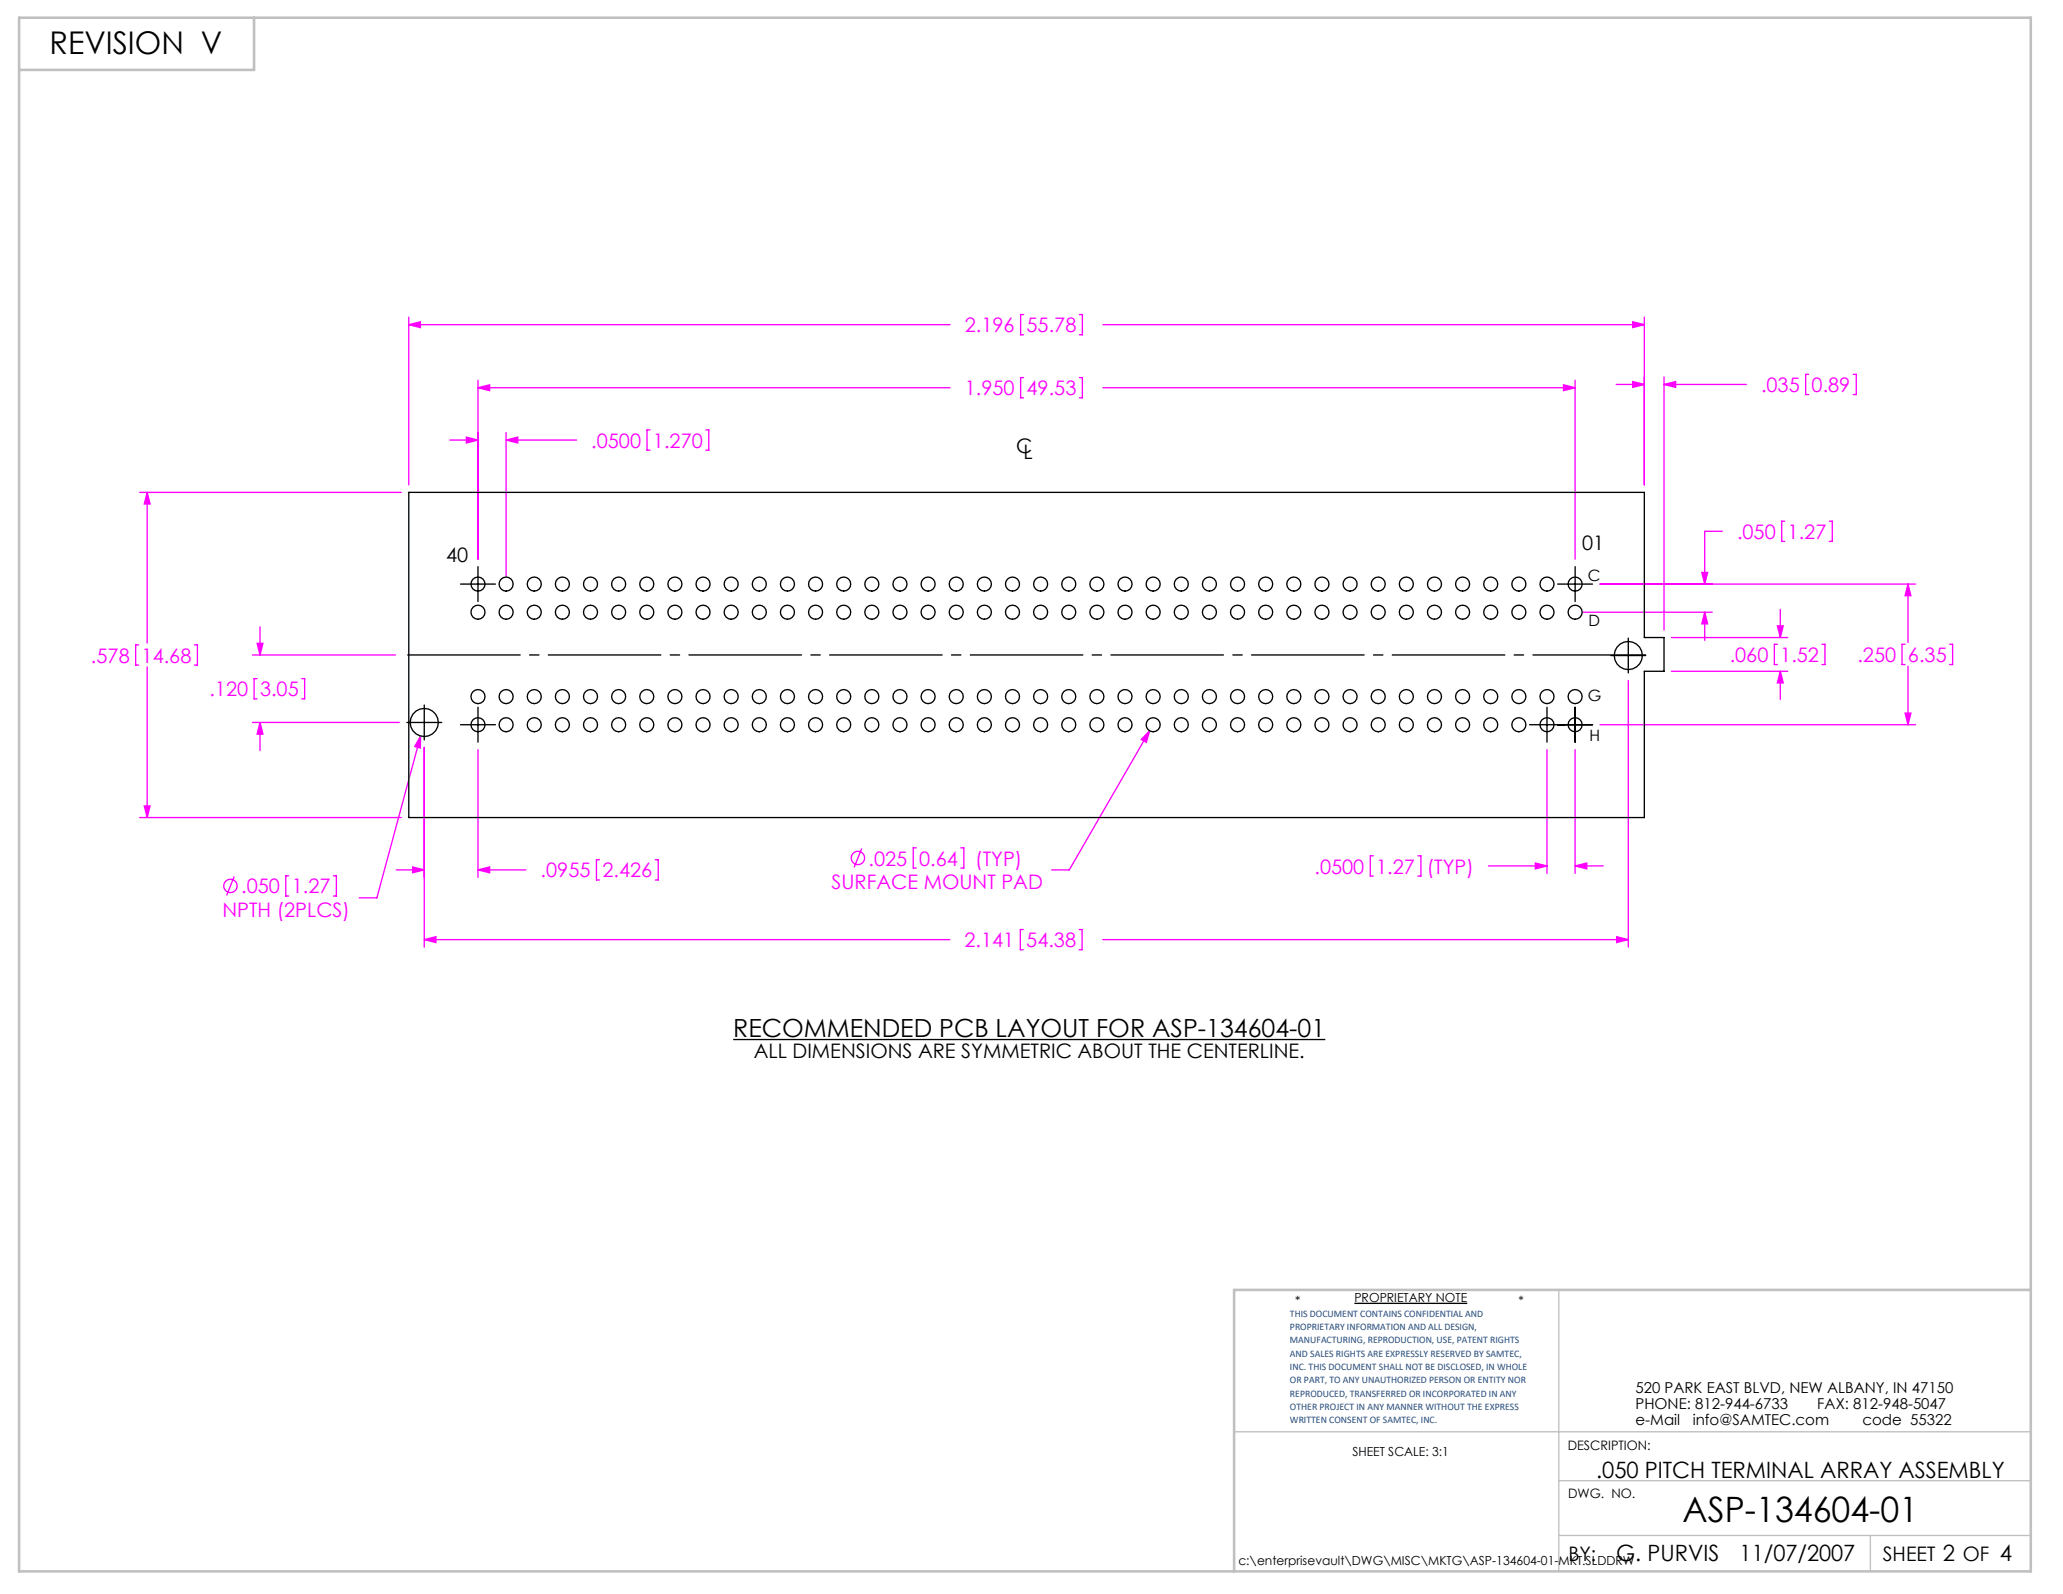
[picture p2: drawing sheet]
<svg xmlns="http://www.w3.org/2000/svg" width="279mm" height="216mm" viewBox="0 0 279 216" stroke-linecap="round" stroke-linejoin="round" font-family="sans-serif">
<g fill="none" stroke="#000" stroke-width=".18">
<path d="M62.4 79.1h4.7M64.7 76.7v4.8M211 79.1h4.7M213.3 76.7v4.8M55.1 97.9h4.7M57.5 95.5v4.7M62.4 98.2h4.7M64.7 95.8v4.7M207.2 98.2h8.5M209.5 95.8v4.7M213.3 95.8v4.7M218.2 88.8h4.7"/>
<path d="M220.5 86.4v4.8M99.3 140.8h80.2M183.4 176.5h15.3"/>
</g>
<path d="M211.1 174.7v38.1M167.1 193.9h107.9M211.1 208h63.9M211.1 200.6h63.9M253.3 208v4.8" fill="none" stroke="#c0c0c0" stroke-width=".18"/>
<path d="M2.6 2.4h272.4v210.4h-272.4zM34.4 2.4v7.1h-31.8M275 174.7h-107.9v38.1" fill="none" stroke="#c0c0c0" stroke-width=".35"/>
<g fill="none" stroke="#f0f" stroke-width=".18">
<path d="M55.4 43v22.7M55.4 44h73.3M55.4 44l1.5-.4v.8zM60.9 59.6h3.8M63.2 59.2l1.5 .4-1.5 .4zM64.7 51.5v24.2M64.7 52.5h64M64.7 52.5l1.6-.4v.8zM68.5 58.6v19.5M68.5 59.6h9.6M68.5 59.6l1.6-.4v.8zM88 58.2h-.4v2.8h.4"/>
<path d="M95.6 58.2h.4v2.8h-.4M138.6 42.6h-.4v2.7h.4M138.6 51.1h-.4v2.8h.4M146.2 42.6h.4v2.7h-.4M146.2 51.1h.4v2.8h-.4M149.4 44h73.3M149.4 52.5h63.9M211.8 52.1l1.5 .4-1.5 .4zM213.3 51.5v24.2M218.9 52.1h3.8M221.1 43.6l1.6 .4-1.6 .4zM221.1 51.7l1.6 .4-1.6 .4z"/>
<path d="M222.7 43v22.7M225.4 51.1v34.2M225.4 52.1h11.1M225.4 52.1l1.5-.4v.8zM245 50.7h-.4v2.7h.4M251 50.7h.4v2.7h-.4M18.9 66.7h35.4M19.9 66.7v20.4M19.9 66.7l.4 1.6h-.8zM216.7 79.1h42.7M230.5 77.5h.8l-.4 1.6zM233.3 72h-2.4v7.1"/>
<path d="M241.7 70.6h-.4v2.7h.4M247.8 70.6h.4v2.7h-.4M258.4 79.1l.4 1.6h-.8zM258.4 79.1v7.9M18.8 87.3h-.4v2.8h.4M19.9 90.3v20.4M26.3 87.3h.4v2.8h-.4M34.2 88.7h19.4M34.2 97.9h19.9M34.8 91.9h-.4v2.8h.4M34.8 87.1h.8l-.4 1.6zM35.2 84.9v3.8"/>
<path d="M35.2 97.9v3.8M35.2 97.9l.4 1.5h-.8zM40.9 91.9h.4v2.8h-.4M57 99.7l-6 21.9h-2.3M57 99.7l-.1 1.6-.7-.2zM155.7 99l-10.9 18.8h-2.4M155.7 99l-.4 1.5-.7-.3zM214.3 82.9h17.6M216.7 98.2h42.7M220.5 92.2v36.1M226.4 90.9h15.7M226.4 86.4h15.7"/>
<path d="M230.9 82.9v3.8M230.9 82.9l.4 1.6h-.8zM240.7 87.3h-.4v2.7h.4M240.7 84.8h.8l-.4 1.6zM241.1 82.5v3.9M241.1 90.9v3.8M241.1 90.9l.4 1.6h-.8zM246.8 87.3h.4v2.7h-.4M258 87.3h-.4v2.7h.4M258 96.6h.8l-.4 1.6zM258.4 90.2v8M264 87.3h.5v2.7h-.5"/>
<path d="M18.9 110.7h35.4M19.5 109.2h.8l-.4 1.5zM31.7 118.7l-1 2.6M39.1 118.6h-.4v2.8h.4M45.2 118.6h.4v2.8h-.4M53.6 117.8h3.9M55.9 117.4l1.6 .4-1.6 .4zM57.5 101.2v27.1M64.7 117.8h6.5M64.7 101.5v17.3M64.7 117.8l1.6-.4v.8zM81.2 116.5h-.4v2.7h.4"/>
<path d="M88.7 116.5h.4v2.7h-.4M116.7 114.9l-1 2.6M124.1 114.8h-.4v2.8h.4M130.1 114.8h.4v2.8h-.4M186 115.9h-.4v2.8h.4M192 115.9h.4v2.8h-.4M201.6 117.3h7.9M207.9 116.9l1.6 .4-1.6 .4zM209.5 101.5v16.8M213.3 101.5v16.8M213.3 117.3h3.8M213.3 117.3l1.6-.4v.8z"/>
<path d="M57.5 127.3h71.1M57.5 127.3l1.5-.4v.8zM138.6 125.9h-.4v2.7h.4M146.1 125.9h.5v2.7h-.5M149.3 127.3h71.2M219 126.9l1.5 .4-1.5 .4z"/>
<circle cx="31.2" cy="120" r=".9"/>
<circle cx="116.2" cy="116.2" r=".9"/>
</g>
<path d="M54.6 88.7h168.9" fill="none" stroke="#000" stroke-width=".18" stroke-dasharray="15.2 1.3 1.3 1.3" stroke-dashoffset="-.6"/>
<path d="M55.4 44l1.5-.4v.8zM221.1 43.6l1.6 .4-1.6 .4zM219 126.9l1.5 .4-1.5 .4zM57.5 127.3l1.5-.4v.8zM213.3 117.3l1.6-.4v.8zM207.9 116.9l1.6 .4-1.6 .4zM57 99.7l-.8 1.4 .7 .2zM155.7 99l-1.1 1.2 .7 .3zM34.8 87.1h.8l-.4 1.6zM35.2 97.9l.4 1.5h-.8zM258.4 79.1l.4 1.6h-.8zM258 96.6h.8l-.4 1.6zM241.1 90.9l.4 1.6h-.8zM240.7 84.8h.8l-.4 1.6zM221.1 51.7l1.6 .4-1.6 .4zM225.4 52.1l1.5-.4v.8zM19.5 109.2h.8l-.4 1.5zM19.9 66.7l.4 1.6h-.8zM63.2 59.2l1.5 .4-1.5 .4zM68.5 59.6l1.6-.4v.8zM211.8 52.1l1.5 .4-1.5 .4zM64.7 52.5l1.6-.4v.8zM64.7 117.8l1.6-.4v.8zM55.9 117.4l1.6 .4-1.6 .4zM230.5 77.5h.8l-.4 1.6zM230.9 82.9l.4 1.6h-.8z" fill="#f0f"/>
<g fill="none" stroke="#000" stroke-width=".18">
<path d="M55.4 66.7h167.3v19.7h2.7v4.5h-2.7v19.8h-167.3z"/>
<circle cx="64.7" cy="79.1" r=".95"/>
<circle cx="68.5" cy="79.1" r=".95"/>
<circle cx="72.4" cy="79.1" r=".95"/>
<circle cx="76.2" cy="79.1" r=".95"/>
<circle cx="80" cy="79.1" r=".95"/>
<circle cx="83.8" cy="79.1" r=".95"/>
<circle cx="87.6" cy="79.1" r=".95"/>
<circle cx="91.4" cy="79.1" r=".95"/>
<circle cx="95.2" cy="79.1" r=".95"/>
<circle cx="99" cy="79.1" r=".95"/>
<circle cx="102.8" cy="79.1" r=".95"/>
<circle cx="106.6" cy="79.1" r=".95"/>
<circle cx="110.5" cy="79.1" r=".95"/>
<circle cx="114.3" cy="79.1" r=".95"/>
<circle cx="118.1" cy="79.1" r=".95"/>
<circle cx="121.9" cy="79.1" r=".95"/>
<circle cx="125.7" cy="79.1" r=".95"/>
<circle cx="129.5" cy="79.1" r=".95"/>
<circle cx="133.3" cy="79.1" r=".95"/>
<circle cx="137.1" cy="79.1" r=".95"/>
<circle cx="140.9" cy="79.1" r=".95"/>
<circle cx="144.7" cy="79.1" r=".95"/>
<circle cx="148.6" cy="79.1" r=".95"/>
<circle cx="152.4" cy="79.1" r=".95"/>
<circle cx="156.2" cy="79.1" r=".95"/>
<circle cx="160" cy="79.1" r=".95"/>
<circle cx="163.8" cy="79.1" r=".95"/>
<circle cx="167.6" cy="79.1" r=".95"/>
<circle cx="171.4" cy="79.1" r=".95"/>
<circle cx="175.2" cy="79.1" r=".95"/>
<circle cx="179" cy="79.1" r=".95"/>
<circle cx="182.8" cy="79.1" r=".95"/>
<circle cx="186.7" cy="79.1" r=".95"/>
<circle cx="190.5" cy="79.1" r=".95"/>
<circle cx="194.3" cy="79.1" r=".95"/>
<circle cx="198.1" cy="79.1" r=".95"/>
<circle cx="201.9" cy="79.1" r=".95"/>
<circle cx="205.7" cy="79.1" r=".95"/>
<circle cx="209.5" cy="79.1" r=".95"/>
<circle cx="213.3" cy="79.1" r=".95"/>
<circle cx="57.5" cy="97.9" r="1.91"/>
<circle cx="64.7" cy="82.9" r=".95"/>
<circle cx="64.7" cy="98.2" r=".95"/>
<circle cx="64.7" cy="94.4" r=".95"/>
<circle cx="68.5" cy="82.9" r=".95"/>
<circle cx="68.5" cy="94.4" r=".95"/>
<circle cx="68.5" cy="98.2" r=".95"/>
<circle cx="72.4" cy="82.9" r=".95"/>
<circle cx="72.4" cy="94.4" r=".95"/>
<circle cx="72.4" cy="98.2" r=".95"/>
<circle cx="76.2" cy="82.9" r=".95"/>
<circle cx="76.2" cy="98.2" r=".95"/>
<circle cx="76.2" cy="94.4" r=".95"/>
<circle cx="80" cy="82.9" r=".95"/>
<circle cx="80" cy="98.2" r=".95"/>
<circle cx="80" cy="94.4" r=".95"/>
<circle cx="83.8" cy="82.9" r=".95"/>
<circle cx="83.8" cy="98.2" r=".95"/>
<circle cx="83.8" cy="94.4" r=".95"/>
<circle cx="87.6" cy="82.9" r=".95"/>
<circle cx="87.6" cy="98.2" r=".95"/>
<circle cx="87.6" cy="94.4" r=".95"/>
<circle cx="91.4" cy="82.9" r=".95"/>
<circle cx="91.4" cy="98.2" r=".95"/>
<circle cx="91.4" cy="94.4" r=".95"/>
<circle cx="95.2" cy="82.9" r=".95"/>
<circle cx="95.2" cy="98.2" r=".95"/>
<circle cx="95.2" cy="94.4" r=".95"/>
<circle cx="99" cy="82.9" r=".95"/>
<circle cx="99" cy="94.4" r=".95"/>
<circle cx="99" cy="98.2" r=".95"/>
<circle cx="102.8" cy="82.9" r=".95"/>
<circle cx="102.8" cy="94.4" r=".95"/>
<circle cx="102.8" cy="98.2" r=".95"/>
<circle cx="106.6" cy="82.9" r=".95"/>
<circle cx="106.6" cy="98.2" r=".95"/>
<circle cx="106.6" cy="94.4" r=".95"/>
<circle cx="110.5" cy="82.9" r=".95"/>
<circle cx="110.5" cy="98.2" r=".95"/>
<circle cx="110.5" cy="94.4" r=".95"/>
<circle cx="114.3" cy="82.9" r=".95"/>
<circle cx="114.3" cy="98.2" r=".95"/>
<circle cx="114.3" cy="94.4" r=".95"/>
<circle cx="118.1" cy="82.9" r=".95"/>
<circle cx="118.1" cy="98.2" r=".95"/>
<circle cx="118.1" cy="94.4" r=".95"/>
<circle cx="121.9" cy="82.9" r=".95"/>
<circle cx="121.9" cy="98.2" r=".95"/>
<circle cx="121.9" cy="94.4" r=".95"/>
<circle cx="125.7" cy="82.9" r=".95"/>
<circle cx="125.7" cy="94.4" r=".95"/>
<circle cx="125.7" cy="98.2" r=".95"/>
<circle cx="129.5" cy="82.9" r=".95"/>
<circle cx="129.5" cy="98.2" r=".95"/>
<circle cx="129.5" cy="94.4" r=".95"/>
<circle cx="133.3" cy="82.9" r=".95"/>
<circle cx="133.3" cy="98.2" r=".95"/>
<circle cx="133.3" cy="94.4" r=".95"/>
<circle cx="137.1" cy="82.9" r=".95"/>
<circle cx="137.1" cy="98.2" r=".95"/>
<circle cx="137.1" cy="94.4" r=".95"/>
<circle cx="140.9" cy="82.9" r=".95"/>
<circle cx="140.9" cy="98.2" r=".95"/>
<circle cx="140.9" cy="94.4" r=".95"/>
<circle cx="144.7" cy="82.9" r=".95"/>
<circle cx="144.7" cy="98.2" r=".95"/>
<circle cx="144.7" cy="94.4" r=".95"/>
<circle cx="148.6" cy="82.9" r=".95"/>
<circle cx="148.6" cy="94.4" r=".95"/>
<circle cx="148.6" cy="98.2" r=".95"/>
<circle cx="152.4" cy="82.9" r=".95"/>
<circle cx="152.4" cy="98.2" r=".95"/>
<circle cx="152.4" cy="94.4" r=".95"/>
<circle cx="156.2" cy="82.9" r=".95"/>
<circle cx="156.2" cy="98.2" r=".95"/>
<circle cx="156.2" cy="94.4" r=".95"/>
<circle cx="160" cy="82.9" r=".95"/>
<circle cx="160" cy="98.2" r=".95"/>
<circle cx="160" cy="94.4" r=".95"/>
<circle cx="163.8" cy="82.9" r=".95"/>
<circle cx="163.8" cy="94.4" r=".95"/>
<circle cx="163.8" cy="98.2" r=".95"/>
<circle cx="167.6" cy="82.9" r=".95"/>
<circle cx="167.6" cy="98.2" r=".95"/>
<circle cx="167.6" cy="94.4" r=".95"/>
<circle cx="171.4" cy="82.9" r=".95"/>
<circle cx="171.4" cy="94.4" r=".95"/>
<circle cx="171.4" cy="98.2" r=".95"/>
<circle cx="175.2" cy="82.9" r=".95"/>
<circle cx="175.2" cy="98.2" r=".95"/>
<circle cx="175.2" cy="94.4" r=".95"/>
<circle cx="179" cy="82.9" r=".95"/>
<circle cx="179" cy="94.4" r=".95"/>
<circle cx="179" cy="98.2" r=".95"/>
<circle cx="182.8" cy="82.9" r=".95"/>
<circle cx="182.8" cy="94.4" r=".95"/>
<circle cx="182.8" cy="98.2" r=".95"/>
<circle cx="186.7" cy="82.9" r=".95"/>
<circle cx="186.7" cy="98.2" r=".95"/>
<circle cx="186.7" cy="94.4" r=".95"/>
<circle cx="190.5" cy="82.9" r=".95"/>
<circle cx="190.5" cy="98.2" r=".95"/>
<circle cx="190.5" cy="94.4" r=".95"/>
<circle cx="194.3" cy="82.9" r=".95"/>
<circle cx="194.3" cy="98.2" r=".95"/>
<circle cx="194.3" cy="94.4" r=".95"/>
<circle cx="198.1" cy="82.9" r=".95"/>
<circle cx="198.1" cy="94.4" r=".95"/>
<circle cx="198.1" cy="98.2" r=".95"/>
<circle cx="201.9" cy="82.9" r=".95"/>
<circle cx="201.9" cy="94.4" r=".95"/>
<circle cx="201.9" cy="98.2" r=".95"/>
<circle cx="205.7" cy="82.9" r=".95"/>
<circle cx="205.7" cy="98.2" r=".95"/>
<circle cx="205.7" cy="94.4" r=".95"/>
<circle cx="209.5" cy="82.9" r=".95"/>
<circle cx="209.5" cy="98.2" r=".95"/>
<circle cx="209.5" cy="94.4" r=".95"/>
<circle cx="213.3" cy="82.9" r=".95"/>
<circle cx="213.3" cy="98.2" r=".95"/>
<circle cx="213.3" cy="94.4" r=".95"/>
<circle cx="220.5" cy="88.8" r="1.91"/>
</g>
<text font-size="4.7" x="227.9" y="206.1">ASP-134604-01</text>
<text font-size="4.2" x="6.7" y="7.4">REVISION V</text>
<text font-size="3.4" x="99.3" y="140.4">RECOMMENDED PCB LAYOUT FOR ASP-134604-01</text>
<g font-size="3">
<text x="216.2" y="200.2">.050 PITCH TERMINAL ARRAY ASSEMBLY</text>
<text x="218.9" y="211.4">G. PURVIS</text>
<text x="235.6" y="211.4">11/07/2007</text>
</g>
<g font-size="2.7" fill="#f0f">
<text x="130.7" y="45">2.196</text>
<text x="139" y="45">55.78</text>
<text x="130.7" y="53.5">1.950</text>
<text x="139" y="53.5">49.53</text>
<text x="238.5" y="53.1">.035</text>
<text x="245.4" y="53.1">0.89</text>
<text x="80.1" y="60.6">.0500</text>
<text x="88.4" y="60.6">1.270</text>
<text x="235.3" y="73">.050</text>
<text x="242.1" y="73">1.27</text>
<text x="12.3" y="89.7">.578</text>
<text x="19.2" y="89.7">14.68</text>
<text x="234.3" y="89.7">.060</text>
<text x="241.1" y="89.7">1.52</text>
<text x="251.6" y="89.7">.250</text>
<text x="258.4" y="89.7">6.35</text>
<text x="28.4" y="94.3">.120</text>
<text x="35.2" y="94.3">3.05</text>
<text x="73.2" y="118.8">.0955</text>
<text x="81.6" y="118.8">2.426</text>
<text x="117.6" y="117.2">.025</text>
<text x="124.5" y="117.2">0.64</text>
<text x="132.1" y="117.2">(TYP)</text>
<text x="178" y="118.3">.0500</text>
<text x="186.4" y="118.3">1.27</text>
<text x="193.2" y="118.3">(TYP)</text>
<text x="30.1" y="124.2">NPTH (2PLCS)</text>
<text x="32.7" y="121">.050</text>
<text x="39.5" y="121">1.27</text>
<text x="112.6" y="120.5">SURFACE MOUNT PAD</text>
<text x="130.6" y="128.3">2.141</text>
<text x="139" y="128.3">54.38</text>
</g>
<g font-size="2.7">
<text x="137.6" y="61.4">C</text>
<text x="138.6" y="62.2">L</text>
<text x="60.4" y="76.1">40</text>
<text x="214.3" y="74.5">01</text>
<text x="102.1" y="143.2">ALL DIMENSIONS ARE SYMMETRIC ABOUT THE CENTERLINE.</text>
<text x="212.4" y="211.5">BY:</text>
<text x="255" y="211.4">SHEET 2 OF 4</text>
</g>
<g font-size="2.1">
<text x="215.1" y="78.7">C</text>
<text x="215.1" y="84.8">D</text>
<text x="215.1" y="95">G</text>
<text x="215.3" y="100.3">H</text>
</g>
<g font-size="2">
<text x="221.5" y="188.7">520 PARK EAST BLVD, NEW ALBANY, IN 47150</text>
<text x="221.5" y="190.8">PHONE: 812-944-6733</text>
<text x="246.1" y="190.8">FAX: 812-948-5047</text>
<text x="221.5" y="193">e-Mail</text>
<text x="229.3" y="193">info@SAMTEC.com</text>
<text x="252.2" y="193">code 55322</text>
</g>
<g font-size="1.8">
<text x="212.3" y="196.4">DESCRIPTION:</text>
<text x="212.4" y="202.9">DWG. NO.</text>
</g>
<g font-size="1.7">
<text x="175.4" y="176.8">*</text>
<text x="183.4" y="176.4">PROPRIETARY NOTE</text>
<text x="205.6" y="176.8">*</text>
<text x="183.2" y="197.2">SHEET SCALE: 3:1</text>
<text x="167.7" y="212">c:\enterprisevault\DWG\MISC\MKTG\ASP-134604-01-MKT.SLDDRW</text>
</g>
<g font-size="1.4" fill="#1f497d">
<text x="174.7" y="178.4">THIS DOCUMENT CONTAINS CONFIDENTIAL AND</text>
<text x="174.7" y="180.2">PROPRIETARY INFORMATION AND ALL DESIGN,</text>
<text x="174.7" y="182">MANUFACTURING, REPRODUCTION, USE, PATENT RIGHTS</text>
<text x="174.7" y="183.8">AND SALES RIGHTS ARE EXPRESSLY RESERVED BY SAMTEC,</text>
<text x="174.7" y="185.6">INC. THIS DOCUMENT SHALL NOT BE DISCLOSED, IN WHOLE</text>
<text x="174.7" y="187.4">OR PART, TO ANY UNAUTHORIZED PERSON OR ENTITY NOR</text>
<text x="174.7" y="189.2">REPRODUCED, TRANSFERRED OR INCORPORATED IN ANY</text>
<text x="174.7" y="191">OTHER PROJECT IN ANY MANNER WITHOUT THE EXPRESS</text>
<text x="174.7" y="192.8">WRITTEN CONSENT OF SAMTEC, INC.</text>
</g>
</svg>
